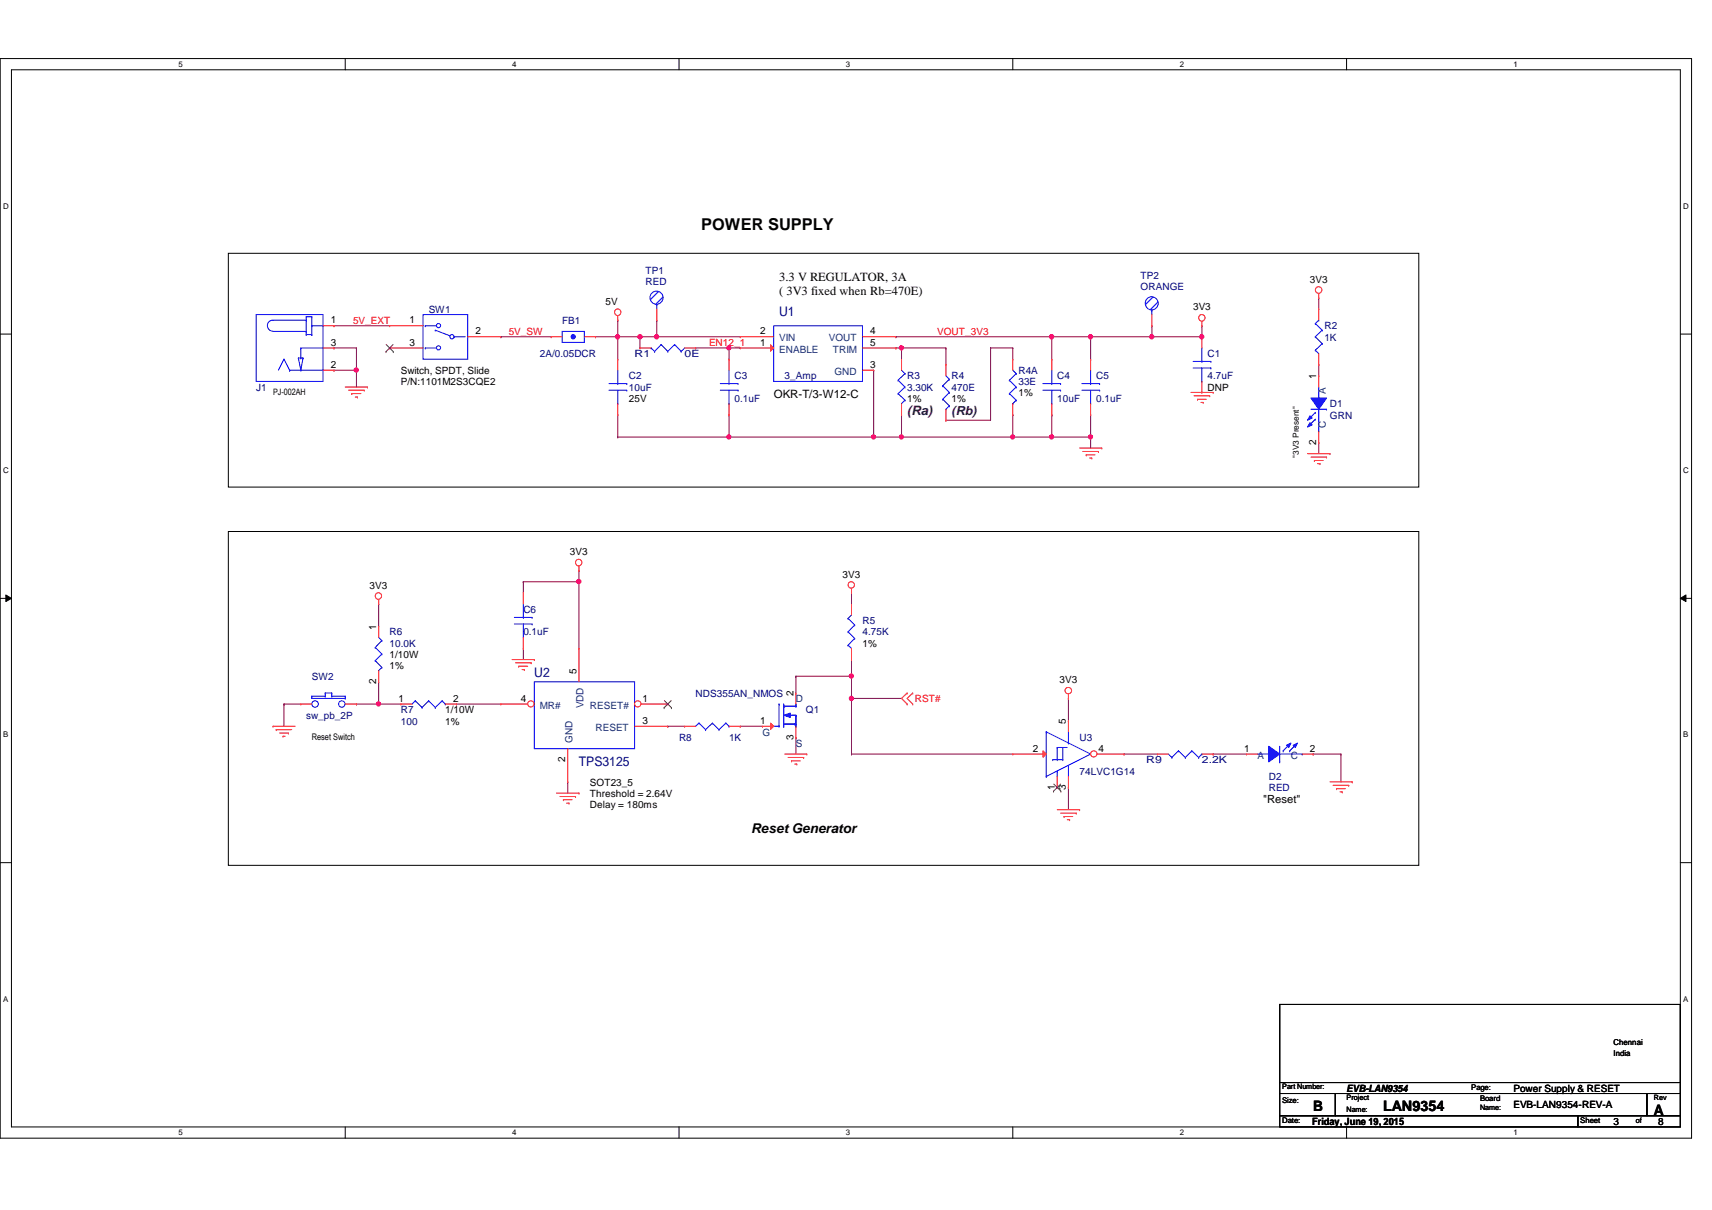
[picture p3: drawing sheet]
<svg xmlns="http://www.w3.org/2000/svg" width="297mm" height="210mm" viewBox="0 0 297 210" stroke-linecap="round" stroke-linejoin="round" font-family="sans-serif">
<path d="M0 10.2h293.5v187.2h-293.5zM2 12.1h289.5v183.4h-289.5z" fill="none" stroke="#000" stroke-width=".17"/>
<g fill="#fff">
<path d="M30.9 10.4h.8v1.5h-.8z"/>
<path d="M30.9 195.7h.8v1.5h-.8z"/>
</g>
<path d="M59.9 10.2v1.9M59.9 195.5v1.9" fill="none" stroke="#000" stroke-width=".17"/>
<g fill="#fff">
<path d="M88.9 10.4h.7v1.5h-.7z"/>
<path d="M88.9 195.7h.7v1.5h-.7z"/>
</g>
<path d="M117.8 10.2v1.9M117.8 195.5v1.9" fill="none" stroke="#000" stroke-width=".17"/>
<g fill="#fff">
<path d="M146.8 10.4h.7v1.5h-.7z"/>
<path d="M146.8 195.7h.7v1.5h-.7z"/>
</g>
<path d="M175.7 10.2v1.9M175.7 195.5v1.9" fill="none" stroke="#000" stroke-width=".17"/>
<g fill="#fff">
<path d="M204.7 10.4h.7v1.5h-.7z"/>
<path d="M204.7 195.7h.7v1.5h-.7z"/>
</g>
<path d="M233.6 10.2v1.9M233.6 195.5v1.9" fill="none" stroke="#000" stroke-width=".17"/>
<g fill="#fff">
<path d="M262.6 10.4h.8v1.5h-.8z"/>
<path d="M262.6 195.7h.8v1.5h-.8z"/>
<path d="M.5 35h1v1.5h-1z"/>
<path d="M292.1 35h.9v1.5h-.9z"/>
<path d="M.5 80.9h1v1.5h-1z"/>
<path d="M292.1 80.9h.9v1.5h-.9z"/>
</g>
<path d="M0 58h2M291.5 58h2" fill="none" stroke="#000" stroke-width=".17"/>
<g fill="#fff">
<path d="M.5 126.7h.9v1.5h-.9z"/>
<path d="M292.1 126.7h.8v1.5h-.8z"/>
</g>
<path d="M0 103.8h2M1 103.2l1 .6-1 .6zM291.5 103.8l1-.6v1.2zM291.5 103.8h2" fill="none" stroke="#000" stroke-width=".17"/>
<path d="M1 103.2l1 .6-1 .6zM291.5 103.8l1-.6v1.2z" fill="#000"/>
<g fill="#fff">
<path d="M.5 172.6h.9v1.5h-.9z"/>
<path d="M292.1 172.6h.8v1.5h-.8z"/>
</g>
<path d="M39.6 43.9h206.6v40.6h-206.6zM39.6 92.2h206.6v57.9h-206.6zM0 149.6h2M291.5 149.6h2" fill="none" stroke="#000" stroke-width=".17"/>
<path d="M86.9 58.4h.1M86.9 58.4h8.7M58 60.4h.1M58 64.2h.1M58 60.4h3.8M58 64.2h3.8M61.8 64.2h.1M61.8 60.4h.1M61.8 60.4v6.7M49.3 122.1h.1M49.3 122.1h2.9" fill="none" stroke="#800040" stroke-width=".17"/>
<circle cx="61.8" cy="64.2" r=".37" fill="#f0f"/>
<circle cx="61.8" cy="64.2" r=".37" fill="none" stroke="#f0f" stroke-width=".17"/>
<path d="M156.4 72h.1M156.4 72v3.8M182.5 75.8h.1M182.5 75.8h6.7" fill="none" stroke="#800040" stroke-width=".17"/>
<circle cx="189.2" cy="75.8" r=".37" fill="#f0f"/>
<circle cx="189.2" cy="75.8" r=".37" fill="none" stroke="#f0f" stroke-width=".17"/>
<circle cx="182.5" cy="75.8" r=".37" fill="#f0f"/>
<circle cx="182.5" cy="75.8" r=".37" fill="none" stroke="#f0f" stroke-width=".17"/>
<path d="M182.5 58.4h.1M182.5 58.4h6.7M182.5 72h.1M182.5 72v3.8M189.2 75.8h.1M189.2 75.8v1.9" fill="none" stroke="#800040" stroke-width=".17"/>
<circle cx="182.5" cy="58.4" r=".38" fill="#f0f"/>
<circle cx="182.5" cy="58.4" r=".38" fill="none" stroke="#f0f" stroke-width=".17"/>
<path d="M199.9 56.5h.1M199.9 56.5v1.9M228.8 51.7h.1M228.8 51.7v1.9M107.2 75.8h.1M107.2 75.8h19.3" fill="none" stroke="#800040" stroke-width=".17"/>
<circle cx="199.8" cy="58.4" r=".38" fill="#f0f"/>
<circle cx="199.8" cy="58.4" r=".38" fill="none" stroke="#f0f" stroke-width=".17"/>
<path d="M120.7 60.4h.1M120.7 60.4h5.8M126.5 72h.1M126.5 60.4h.1M126.5 60.4v1.9M126.5 72v3.8" fill="none" stroke="#800040" stroke-width=".17"/>
<circle cx="126.5" cy="60.3" r=".37" fill="#f0f"/>
<circle cx="126.5" cy="60.3" r=".37" fill="none" stroke="#f0f" stroke-width=".17"/>
<path d="M155.4 58.4h.1M155.4 58.4h27.1M126.5 75.8h.1M151.6 64.2h.1M151.6 64.2v11.6h-25.1M189.2 72h.1M189.2 72v3.8" fill="none" stroke="#800040" stroke-width=".17"/>
<circle cx="126.5" cy="75.8" r=".37" fill="#f0f"/>
<circle cx="126.5" cy="75.8" r=".37" fill="none" stroke="#f0f" stroke-width=".17"/>
<path d="M182.5 58.4h.1M182.5 58.4v3.9M189.2 58.4h.1M189.2 58.4h10.7" fill="none" stroke="#800040" stroke-width=".17"/>
<circle cx="189.2" cy="58.4" r=".38" fill="#f0f"/>
<circle cx="189.2" cy="58.4" r=".38" fill="none" stroke="#f0f" stroke-width=".17"/>
<path d="M151.6 75.8h.1M151.6 75.8h4.8" fill="none" stroke="#800040" stroke-width=".17"/>
<circle cx="151.6" cy="75.8" r=".37" fill="#f0f"/>
<circle cx="151.6" cy="75.8" r=".37" fill="none" stroke="#f0f" stroke-width=".17"/>
<path d="M189.2 58.4h.1M189.2 58.4v3.9M208.5 56.5h.1M208.5 56.5v1.9M156.4 60.4h.1M156.4 60.4v1.9" fill="none" stroke="#800040" stroke-width=".17"/>
<circle cx="156.4" cy="60.3" r=".37" fill="#f0f"/>
<circle cx="156.4" cy="60.3" r=".37" fill="none" stroke="#f0f" stroke-width=".17"/>
<path d="M175.7 75.8h.1M175.7 75.8h6.8" fill="none" stroke="#800040" stroke-width=".17"/>
<circle cx="175.7" cy="75.8" r=".37" fill="#f0f"/>
<circle cx="175.7" cy="75.8" r=".37" fill="none" stroke="#f0f" stroke-width=".17"/>
<path d="M199.9 58.4h.1M199.9 58.4h8.6" fill="none" stroke="#800040" stroke-width=".17"/>
<circle cx="208.5" cy="58.4" r=".38" fill="#f0f"/>
<circle cx="208.5" cy="58.4" r=".38" fill="none" stroke="#f0f" stroke-width=".17"/>
<path d="M107.2 58.4h.1M107.2 58.4h3.8M156.4 60.4h.1M156.4 60.4h7.7M164.1 60.4h.1M164.1 60.4v2.8" fill="none" stroke="#800040" stroke-width=".17"/>
<circle cx="111" cy="58.4" r=".38" fill="#f0f"/>
<circle cx="111" cy="58.4" r=".38" fill="none" stroke="#f0f" stroke-width=".17"/>
<circle cx="107.1" cy="58.4" r=".38" fill="#f0f"/>
<circle cx="107.1" cy="58.4" r=".38" fill="none" stroke="#f0f" stroke-width=".17"/>
<g fill="none" stroke="#800040" stroke-width=".17">
<path d="M103.3 58.4h.1M103.3 58.4h3.9M107.2 58.4h.1M107.2 55.5h.1M107.2 55.5v6.8M111 58.4h.1M111 58.4v2M114 58.4h.1M114 58.4h14.4M107.2 72h.1M107.2 72v3.8M126.5 60.4h.1"/>
<path d="M126.5 60.4h1.9M228.8 63.2h.1M228.8 63.2v2M65.7 104.8h.1M65.7 118.3h.1M65.7 104.8v3.8M65.7 118.3v3.8"/>
</g>
<circle cx="65.7" cy="122.1" r=".37" fill="#f0f"/>
<circle cx="65.7" cy="122.1" r=".37" fill="none" stroke="#f0f" stroke-width=".17"/>
<path d="M100.5 100.9h.1M100.5 100.9v11.6" fill="none" stroke="#800040" stroke-width=".17"/>
<circle cx="100.4" cy="100.9" r=".38" fill="#f0f"/>
<circle cx="100.4" cy="100.9" r=".38" fill="none" stroke="#f0f" stroke-width=".17"/>
<g fill="none" stroke="#800040" stroke-width=".17">
<path d="M58 56.5h.1M58 56.5h9.6M228.8 76.8h.1M228.8 76.8v1.9M100.5 99h.1M100.5 99v1.9h-9.7M90.8 100.9h.1M90.8 112.5h.1M90.8 100.9v1.9M90.8 112.5v1.9M138.1 117.3h.1M138.1 117.3h9.6"/>
<path d="M49.3 122.1h.1M49.3 122.1v3.9M61.8 122.1h.1M61.8 122.1h7.8M65.7 122.1h.1M79.2 122.1h.1M79.2 122.1h7.7M98.5 135.6h.1M98.5 135.6v2M115.9 126h.1M115.9 126h2.9"/>
</g>
<circle cx="147.7" cy="117.3" r=".37" fill="#f0f"/>
<circle cx="147.7" cy="117.3" r=".37" fill="none" stroke="#f0f" stroke-width=".17"/>
<g fill="none" stroke="#800040" stroke-width=".17">
<path d="M138.1 117.3h.1M138.1 117.3v2.9M147.7 114.4h.1M147.7 114.4v2.9M138.1 127.9h.1M138.1 127.9v2.9M147.7 121.2h.1M147.7 130.8h.1M147.7 121.2v9.6M147.7 130.8h28M147.7 121.2h8.7M185.4 136.6h.1"/>
<path d="M185.4 121.2h.1M185.4 121.2v3.9M185.4 136.6v3.9M195 130.8h.1M195 130.8h5.8M210.5 130.8h.1M210.5 130.8h5.8M227.8 130.8h.1M227.8 130.8h4.9M232.7 130.8h.1M232.7 130.8v4.8"/>
</g>
<circle cx="147.7" cy="121.2" r=".38" fill="#f0f"/>
<circle cx="147.7" cy="121.2" r=".38" fill="none" stroke="#f0f" stroke-width=".17"/>
<g fill="none" stroke="#800040" stroke-width=".17">
<path d="M156.4 75.8h.1M164.1 72.9h.1M171.9 60.4h.1M171.9 60.4v12.5h-7.8M171.9 60.4h3.8M175.7 60.4h.1M175.7 72h.1M175.7 60.4v1.9M175.7 72v3.8h-19.3M147.7 102.8h.1M147.7 102.8v2M128.4 126h.1"/>
<path d="M128.4 126h3.9"/>
</g>
<circle cx="156.4" cy="75.8" r=".37" fill="#f0f"/>
<circle cx="156.4" cy="75.8" r=".37" fill="none" stroke="#f0f" stroke-width=".17"/>
<path d="M114 55.5h.1M114 55.5v2.9" fill="none" stroke="#800040" stroke-width=".17"/>
<circle cx="113.9" cy="58.4" r=".38" fill="#f0f"/>
<circle cx="113.9" cy="58.4" r=".38" fill="none" stroke="#f0f" stroke-width=".17"/>
<path d="M111 58.4h.1M111 58.4h3M155.4 60.4h.1M155.4 60.4h1M147.7 117.3h.1M147.7 117.3v3.9" fill="none" stroke="#800040" stroke-width=".17"/>
<g fill="none" stroke="#f00" stroke-width=".17">
<path d="M107.2 55.5h.1M107.2 54.8v.7M208.5 56.5h.1M208.5 55.8v.7M228.8 51.7h.1M228.8 50.9v.8M59.9 67.1h3.9M60.5 67.7h2.7M61 68.3h.1M61 68.3h1.6M61.6 68.9h.4M62 68.9h.1"/>
<path d="M63.2 67.7h.1M63.8 67.1h.1M187.3 77.7h3.9M187.9 78.3h2.7M188.5 78.9h.1M188.5 78.9h1.5M189.1 79.5h.3M189.4 79.5h.1M190.6 78.3h.1M191.2 77.7h.1M206.6 68.1h3.9M207.2 68.7h2.7"/>
<path d="M207.8 69.3h.1M207.8 69.3h1.5M208.4 69.8h.3M208.7 69.8h.1M209.9 68.7h.1M210.5 68.1h.1M226.9 78.7h3.9M227.5 79.3h2.7M228 79.9h.1M228 79.9h1.6M230.2 79.3h.1M230.8 78.7h.1"/>
<path d="M100.5 99h.1M100.5 98.2v.8M228.6 80.4h.4M229 80.4h.1M65.7 104.8h.1M65.7 104v.8M88.9 114.4h3.8M89.4 115h2.8M90 115.6h.1M90 115.6h1.6M90.6 116.2h.4M91 116.2h.1"/>
<path d="M92.2 115h.1M92.7 114.4h.1M147.7 102.8h.1M147.7 102.1v.7M47.4 126h.1M47.4 126h3.8M47.9 126.6h.1M47.9 126.6h2.7M48.5 127.2h1.5M49.1 127.7h.1M49.1 127.7h.4M50 127.2h.1"/>
<path d="M96.6 137.6h3.9M97.2 138.2h2.7M97.7 138.7h.1M97.7 138.7h1.6M98.3 139.3h.4M98.7 139.3h.1M99.9 138.2h.1M100.5 137.6h.1M136.1 130.8h3.9M136.7 131.4h2.7M137.3 132h.1M137.3 132h1.5"/>
<path d="M137.9 132.5h.4M138.3 132.5h.1M139.4 131.4h.1M140 130.8h.1M157.4 120.2h.1M157.4 122.1h.1M157.4 120.2l-1 1 1 .9M158.4 122.1h.1M158.4 120.2h.1M158.4 120.2l-1 1 1 .9M185.4 121.2h.1M185.4 120.4v.8"/>
<path d="M230.8 135.6h3.8M231.3 136.2h2.7M231.9 136.8h.1M231.9 136.8h1.5M232.5 137.4h.4M232.9 137.4h.1M234 136.2h.1M234.6 135.6h.1M183.4 140.5h3.9M184 141.1h2.7M184.6 141.6h.1M184.6 141.6h1.5"/>
<path d="M185.2 142.2h.4M185.6 142.2h.1M186.7 141.1h.1M187.3 140.5h.1"/>
<circle cx="107.2" cy="54.2" r=".56"/>
<circle cx="208.5" cy="55.1" r=".56"/>
<circle cx="228.8" cy="50.3" r=".57"/>
<circle cx="100.4" cy="97.6" r=".56"/>
<circle cx="65.6" cy="103.4" r=".56"/>
<circle cx="147.7" cy="101.5" r=".56"/>
<circle cx="185.4" cy="119.8" r=".56"/>
</g>
<path d="M222 174.2h69.5v13.6h-69.5zM222 193.5h51.8v2h-51.8zM222 189.7h9.7v3.8h-9.7zM222 187.8h69.5v1.9h-69.5zM231.7 189.7h54v3.8h-54zM273.8 193.5h17.7v2h-17.7zM285.7 189.7h5.8v3.8h-5.8z" fill="none" stroke="#000" stroke-width=".17"/>
<path d="M92.7 118.3h17.4v11.6h-17.4z" fill="none" stroke="#00f" stroke-width=".17"/>
<circle cx="110.7" cy="122.1" r=".55" fill="#fff"/>
<g fill="none" stroke="#f00" stroke-width=".17">
<path d="M98.5 135.6h.1M98.5 129.9v5.7M110.1 126h5.8M111.2 122.1h4.7M115.9 122.1h.1M115.9 126h.1"/>
<circle cx="110.7" cy="122.1" r=".55"/>
</g>
<path d="M115.2 122.8h.1M115.3 121.5l1.2 1.3M116.5 121.5l-1.3 1.3M116.5 122.8h.1" fill="none" stroke="#804000" stroke-width=".17"/>
<circle cx="92.1" cy="122.1" r=".55" fill="#fff"/>
<g fill="none" stroke="#f00" stroke-width=".17">
<path d="M100.5 112.5h.1M100.5 112.5v5.8M86.9 122.1h.1M86.9 122.1h4.7"/>
<circle cx="92.1" cy="122.1" r=".55"/>
</g>
<path d="M199.9 53.8h.1M199.9 53.8v.8" fill="none" stroke="#00f" stroke-width=".17"/>
<circle cx="199.8" cy="52.6" r="1.14" fill="#fff"/>
<circle cx="199.8" cy="52.6" r="1.14" fill="#00f"/>
<g fill="none" stroke="#00f" stroke-width=".17">
<path d="M218.2 130.8h1.9M220.1 130.8h.1M222 132.2h.1M222 129.5v2.7M222 130.8h3.9M225.9 130.8h.1"/>
<circle cx="199.8" cy="52.6" r="1.14"/>
</g>
<path d="M199.9 56.5h.1M199.9 54.6v1.9" fill="none" stroke="#f00" stroke-width=".17"/>
<path d="M220.1 129.5l1.9 1.3-1.9 1.4z" fill-rule="evenodd" fill="#00f"/>
<path d="M220.1 129.5l1.9 1.3-1.9 1.4z" fill="none" stroke="#00f" stroke-width=".17"/>
<path d="M224.4 129.3l.7-.4-.4 .8z" fill-rule="evenodd" fill="#00f"/>
<path d="M224.4 129.3l.7-.4-.4 .8z" fill="none" stroke="#00f" stroke-width=".17"/>
<path d="M223.2 129.3l.8-.4-.4 .8z" fill-rule="evenodd" fill="#00f"/>
<g fill="none" stroke="#00f" stroke-width=".17">
<path d="M134.2 126h1M135.2 126h.1M135.2 122.1h.1M135.2 122.1v3.9M136 126h.1M136 122.5h.1M136 122.1v3.9M136 122.5h2.1M136 125.6h2.1M136.1 122.5h.1M136.9 124.1h1.2M137.9 125.6h.1"/>
<path d="M138.1 122.5h.1M138.1 124.1h.1M138.1 126h.1M138.1 125.6h.1M138.1 122.1v.4M138.1 124.1v1.9M222.6 130.3h.1M223.2 129.3l.8-.4-.4 .8zM223.8 130.3h.1M223.8 129.1l-1.2 1.2M225 129.1l-1.2 1.2"/>
</g>
<path d="M216.3 130.8h.1M216.3 130.8h1.9M225.9 130.8h1.9M227.8 130.8h.1" fill="none" stroke="#f00" stroke-width=".17"/>
<path d="M136 124.1l1.1-.4v.8z" fill="#00f"/>
<path d="M136 124.1l1.1-.4v.8z" fill="none" stroke="#00f" stroke-width=".17"/>
<path d="M133.7 125.4l.5 .6-.5 .5z" fill="#f00"/>
<g fill="none" stroke="#f00" stroke-width=".17">
<path d="M128.4 58.4h.1M128.4 58.4h5.8M149.6 64.2h2M151.6 64.2h.1M189.2 62.3h.1M189.2 72h.1M189.2 62.3v1.9M189.2 70v2M147.7 104.8h.1M147.7 114.4h.1M147.7 104.8v1.9M147.7 112.5v1.9"/>
<path d="M132.3 126h.1M132.3 126h1.9M133.7 125.4l.5 .6-.5 .5zM138.1 127.9h.1M138.1 120.2h.1M138.1 120.2v1.9M138.1 126v1.9"/>
</g>
<g fill="none" stroke="#00f" stroke-width=".17">
<path d="M134.2 56.5h15.4v9.7h-15.4zM187.7 66.5h3.1M187.7 67.7h3.1M189.2 70h.1M189.2 66.5h.1M189.2 64.2v2.3M189.2 67.7v2.3M190.8 66.5h.1M190.8 67.7h.1M147.1 107.3h.1M147.1 109.6h.1M147.1 111.9h.1"/>
<path d="M147.1 107.3l1.2 1.1M147.1 109.6l1.2 1.1M147.1 111.9l.6 .6M147.7 112.5h.1M147.7 106.7l-.6 .6M148.3 108.4h.1M148.3 110.7h.1M148.3 108.4l-1.2 1.2M148.3 110.7l-1.2 1.2"/>
</g>
<path d="M133.7 59.8l.5 .6-.5 .5z" fill="#f00"/>
<g fill="none" stroke="#f00" stroke-width=".17">
<path d="M56 56.5h2M58 56.5h.1M133.7 59.8l.5 .6-.5 .5zM149.6 58.4h5.8M155.4 58.4h.1M56 60.4h2M56 64.2h2M58 64.2h.1M58 60.4h.1M128.4 60.4h.1M128.4 60.4h5.8M149.6 60.4h5.8"/>
<path d="M155.4 60.4h.1"/>
</g>
<g fill="none" stroke="#00f" stroke-width=".17">
<path d="M44.4 54.6h11.6v11.6h-11.6zM47.4 57.5h5.7M53.1 55.5h-5.7a.95 .95 0 0 0-1 1 .95 .95 0 0 0 .9 .9M53.1 55.5h.1M53.1 58h.1M53.1 57.5h.1M53.1 58h1M54.1 56.5h.1M54.1 58h.1M54.1 54.9h.1M54.1 56.5h1.9M54.1 54.9h-1v3.1"/>
<path d="M54.1 54.9v3.1M49.3 62.3h.1M49.3 62.3l-1 1.9M49.3 62.3l.9 1.9M50.2 64.2h.1M50.2 64.2h5.8M51.8 62.1h.1M51.8 62.1l.4 2.1M51.8 62.1h.8M52.2 60.4h.1M52.2 62.1h.1M52.2 64.2h.1"/>
<path d="M52.2 60.4h3.8M52.2 60.4v1.7M52.6 62.1h.1M52.6 62.1l-.4 2.1M227.5 71h2.7M228.8 69h.1M228.8 74.8h.1M228.8 67.1v1.9M228.8 71v3.8M230.2 71h.1"/>
</g>
<path d="M227.5 69h2.7l-1.4 2z" fill-rule="evenodd" fill="#00f"/>
<path d="M227.5 69h2.7l-1.4 2z" fill="none" stroke="#00f" stroke-width=".17"/>
<path d="M227.3 73.3l.4 .4-.8 .4z" fill-rule="evenodd" fill="#00f"/>
<path d="M227.3 73.3l.4 .4-.8 .4z" fill="none" stroke="#00f" stroke-width=".17"/>
<path d="M227.3 72.1l.4 .4-.8 .4z" fill-rule="evenodd" fill="#00f"/>
<g fill="none" stroke="#00f" stroke-width=".17">
<path d="M97.5 57.5h3.9v1.9h-3.9zM114.7 59.8h.1M114.7 59.8l1.2 1.2M114.7 59.8l-1.1 1.2M117 59.8h.1M117 59.8l1.2 1.2M117 59.8l-1.1 1.2M228.2 58.4h.1M228.2 56.1h.1M228.2 58.4l1.2 1.2M228.2 56.1l1.2 1.2M228.8 55.5h.1"/>
<path d="M228.8 55.5l-.6 .6M229.4 59.6h.1M229.4 57.3h.1M229.4 59.6l-1.2 1.1M229.4 57.3l-1.2 1.1M113 60.4h.1M113 60.4l.6 .6M113.6 61h.1M115.9 61h.1M118.2 61h.1M118.8 60.4l-.6 .6M227.3 72.1l.4 .4-.8 .4z"/>
<path d="M228.2 71.5h.1M228.2 72.7h.1M228.2 60.7h.1M228.2 71.5l-1.1 1.2M228.2 72.7l-1.1 1.2M228.2 60.7l.6 .6M89.2 107.1h3.1M89.2 108.2h3.1M90.8 110.6h.1M90.8 107.1h.1M90.8 104.8v2.3M90.8 108.2v2.4"/>
<path d="M92.3 107.1h.1M92.3 108.2h.1"/>
</g>
<g fill="none" stroke="#f00" stroke-width=".17">
<path d="M228.8 53.6h.1M228.8 53.6v1.9M111 60.4h.1M111 60.4h2M118.8 60.4h1.9M120.7 60.4h.1M228.8 65.2h.1M228.8 76.8h.1M228.8 63.2h.1M228.8 61.3v1.9M228.8 65.2v1.9M228.8 74.8v2"/>
<path d="M90.8 102.8h.1M90.8 112.5h.1M90.8 102.8v2M90.8 110.6v1.9"/>
</g>
<circle cx="99.4" cy="58.4" r=".38" fill="#00f"/>
<g fill="none" stroke="#00f" stroke-width=".17">
<path d="M114 52.8h.1M114 52.8v.8M105.7 66.5h3.1M105.7 67.7h3.1M107.2 70h.1M107.2 66.5h.1M107.2 64.2v2.3M107.2 67.7v2.3M108.8 66.5h.1M108.8 67.7h.1M155.8 66h.1M155.8 68.3h.1"/>
<path d="M155.8 66l1.2 1.1M155.8 68.3l1.2 1.1M156.4 70h.1M156.4 64.2l.6 .6M157 64.8h.1M157 67.1h.1M157 69.4h.1M157 64.8l-1.2 1.2M157 67.1l-1.2 1.2M157 69.4l-.6 .6M175.1 66h.1M175.1 68.3h.1"/>
<path d="M175.1 66l1.2 1.1M175.1 68.3l1.2 1.1M175.7 70h.1M175.7 64.2l.6 .6M176.3 64.8h.1M176.3 67.1h.1M176.3 69.4h.1M176.3 64.8l-1.2 1.2M176.3 67.1l-1.2 1.2M176.3 69.4l-.6 .6M207 62.7h3.1M207 63.8h3.1"/>
<path d="M208.5 66.2h.1M208.5 62.7h.1M208.5 60.4v2.3M208.5 63.8v2.4M210.1 62.7h.1M210.1 63.8h.1"/>
<circle cx="99.4" cy="58.4" r=".38"/>
</g>
<g fill="none" stroke="#f00" stroke-width=".17">
<path d="M95.6 58.4h.1M95.6 58.4h1.9M101.4 58.4h1.9M103.3 58.4h.1M208.5 58.4h.1M208.5 58.4v2M107.2 62.3h.1M107.2 72h.1M107.2 62.3v1.9M107.2 70v2M156.4 62.3h.1M156.4 72h.1"/>
<path d="M156.4 62.3v1.9M156.4 70v2M175.7 62.3h.1M175.7 72h.1M175.7 62.3v1.9M175.7 70v2M208.5 68.1h.1M208.5 66.2v1.9"/>
</g>
<circle cx="113.9" cy="51.6" r="1.14" fill="#fff"/>
<circle cx="113.9" cy="51.6" r="1.14" fill="#00f"/>
<g fill="none" stroke="#00f" stroke-width=".17">
<path d="M125 66.5h3.1M125 67.7h3.1M126.5 70h.1M126.5 66.5h.1M126.5 64.2v2.3M126.5 67.7v2.3M128.1 66.5h.1M128.1 67.7h.1M180.9 66.5h3.1M180.9 67.7h3.1M182.5 70h.1M182.5 66.5h.1"/>
<path d="M182.5 64.2v2.3M182.5 67.7v2.3M184 66.5h.1M184 67.7h.1M65.1 112.3h.1M65.1 114.6h.1M65.1 112.3l1.1 1.2M65.1 114.6l1.1 1.2M65.7 116.3h.1M65.7 110.6l.5 .5M66.2 111.1h.1M66.2 113.5h.1"/>
<path d="M66.2 115.8h.1M66.2 111.1l-1.1 1.2M66.2 113.5l-1.1 1.1M66.2 115.8l-.5 .5M54.1 120.8h.1M54.1 120.8v.4h5.8M54.1 120.8h2.3M56.4 120.2h.1M56.4 120.8h.1M56.4 120.2h1.2M56.4 120.2v.6M57.6 120.8h.1"/>
<path d="M57.6 120.2h.1M57.6 120.8h2.3M57.6 120.2v.6M59.9 121.2h.1M59.9 120.8h.1M59.9 120.8v.4M72 121.6h.1M72 121.6l-.5 .5M72 121.6l1.2 1.1M73.2 122.7h.1M74.4 121.6h.1M74.4 121.6l1.1 1.1"/>
<path d="M74.4 121.6l-1.2 1.1M75.5 122.7h.1M76.7 121.6h.1M76.7 121.6l.6 .5M76.7 121.6l-1.2 1.1M77.3 122.1h.1M121.3 125.4h.1M121.3 125.4l-.6 .6M121.3 125.4l1.1 1.2M122.4 126.6h.1M123.6 125.4h.1M123.6 125.4l-1.2 1.2"/>
<path d="M123.6 125.4l1.2 1.2M124.8 126.6h.1M125.9 125.4h.1M125.9 125.4l-1.1 1.2M125.9 125.4l.6 .6M126.5 126h.1M181.5 134.7h.1M181.5 127h.1M181.5 127v7.7M181.5 127l7.7 3.8M182.7 131.8h.1M182.7 131.8h1.7"/>
<path d="M183.4 129.7h.1M183.4 131.8h.1M183.4 133.7h.1M183.4 129.7h1.8M183.4 129.7v2.1M183.4 133.7v1M184.4 131.8h.1M184.4 129.7v2.1M185.4 128.9h.1M185.4 132.8h.1M185.4 127v1.9M185.4 132.8v1.9"/>
<path d="M189.2 130.8h.1M189.2 130.8l-7.7 3.9M202.7 130.8l.6 .6M203.3 131.4h.1M204.5 130.3h.1M204.5 130.3l-1.2 1.1M204.5 130.3l1.2 1.1M205.7 131.4h.1M206.8 130.3h.1M206.8 130.3l-1.1 1.1M206.8 130.3l1.2 1.1M208 131.4h.1"/>
<path d="M208.5 130.8h.1M208.5 130.8l-.5 .6"/>
<circle cx="113.9" cy="51.6" r="1.14"/>
<circle cx="54.7" cy="122.1" r=".56"/>
<circle cx="59.3" cy="122.1" r=".56"/>
</g>
<g fill="none" stroke="#f00" stroke-width=".17">
<path d="M114 55.5h.1M114 53.6v1.9M126.5 62.3h.1M126.5 72h.1M126.5 62.3v1.9M126.5 70v2M182.5 62.3h.1M182.5 72h.1M182.5 62.3v1.9M182.5 70v2M65.7 108.6h.1M65.7 118.3h.1"/>
<path d="M65.7 108.6v2M65.7 116.3v2M52.2 122.1h.1M52.2 122.1h1.9M59.9 122.1h1.9M61.8 122.1h.1M69.6 122.1h.1M69.6 122.1h1.9M77.3 122.1h1.9M79.2 122.1h.1M118.8 126h.1M118.8 126h1.9"/>
<path d="M126.5 126h1.9M128.4 126h.1M200.8 130.8h.1M200.8 130.8h1.9M208.5 130.8h2M210.5 130.8h.1"/>
</g>
<path d="M181 130.3l.5 .5-.5 .6z" fill="#f00"/>
<path d="M175.7 130.8h.1M175.7 130.8h5.8M181 130.3l.5 .5-.5 .6z" fill="none" stroke="#f00" stroke-width=".17"/>
<circle cx="189.8" cy="130.8" r=".55" fill="#fff"/>
<g fill="none" stroke="#f00" stroke-width=".17">
<path d="M67.6 56.5h.1M67.6 56.5h5.8M81.1 58.4h5.8M86.9 58.4h.1M67.6 60.4h.1M67.6 60.4h5.8M164.1 63.2h.1M164.1 72.9h.1M164.1 63.2v2M164.1 71v1.9M183.4 136.6h.1M183.4 134.7v1.9"/>
<path d="M185.4 125.1h.1M185.4 136.6h.1M185.4 125.1v1.9M185.4 134.7v1.9M190.4 130.8h4.6M195 130.8h.1"/>
<circle cx="189.8" cy="130.8" r=".55"/>
</g>
<path d="M67 59.8l1.2 1.2M68.2 59.8l-1.2 1.2M67 61h.1M68.2 61h.1M182.8 137.2h.1M182.8 136l1.3 1.2M184 136l-1.2 1.2M184.1 137.2h.1" fill="none" stroke="#804000" stroke-width=".17"/>
<g fill="none" stroke="#00f" stroke-width=".17">
<path d="M73.4 54.6h7.7v7.7h-7.7zM73.8 56.5h.1M73.8 56.5h1.9M75.5 57.3h.1M75.5 57.3l2.6 1M78.8 58.4h.1M78.8 58.4h1.9M73.8 60.4h.1M73.8 60.4h1.9M163.6 66.9h.1M163.6 69.3h.1M163.6 66.9l1.1 1.2"/>
<path d="M163.6 69.3l1.1 1.1M164.1 71h.1M164.1 65.2l.6 .6M164.7 65.8h.1M164.7 68.1h.1M164.7 70.4h.1M164.7 65.8l-1.1 1.1M164.7 68.1l-1.1 1.2M164.7 70.4l-.6 .6"/>
<circle cx="76.1" cy="56.5" r=".37"/>
<circle cx="78.4" cy="58.4" r=".38"/>
<circle cx="76.1" cy="60.3" r=".37"/>
</g>
<circle cx="61.8" cy="64.2" r=".37" fill="#f0f"/>
<circle cx="61.8" cy="64.2" r=".37" fill="none" stroke="#f0f" stroke-width=".17"/>
<circle cx="189.2" cy="75.8" r=".37" fill="#f0f"/>
<circle cx="189.2" cy="75.8" r=".37" fill="none" stroke="#f0f" stroke-width=".17"/>
<circle cx="182.5" cy="75.8" r=".37" fill="#f0f"/>
<circle cx="182.5" cy="75.8" r=".37" fill="none" stroke="#f0f" stroke-width=".17"/>
<circle cx="182.5" cy="58.4" r=".38" fill="#f0f"/>
<circle cx="182.5" cy="58.4" r=".38" fill="none" stroke="#f0f" stroke-width=".17"/>
<circle cx="199.8" cy="58.4" r=".38" fill="#f0f"/>
<circle cx="199.8" cy="58.4" r=".38" fill="none" stroke="#f0f" stroke-width=".17"/>
<circle cx="126.5" cy="60.3" r=".37" fill="#f0f"/>
<circle cx="126.5" cy="60.3" r=".37" fill="none" stroke="#f0f" stroke-width=".17"/>
<circle cx="126.5" cy="75.8" r=".37" fill="#f0f"/>
<circle cx="126.5" cy="75.8" r=".37" fill="none" stroke="#f0f" stroke-width=".17"/>
<circle cx="189.2" cy="58.4" r=".38" fill="#f0f"/>
<circle cx="189.2" cy="58.4" r=".38" fill="none" stroke="#f0f" stroke-width=".17"/>
<circle cx="151.6" cy="75.8" r=".37" fill="#f0f"/>
<circle cx="151.6" cy="75.8" r=".37" fill="none" stroke="#f0f" stroke-width=".17"/>
<circle cx="156.4" cy="60.3" r=".37" fill="#f0f"/>
<circle cx="156.4" cy="60.3" r=".37" fill="none" stroke="#f0f" stroke-width=".17"/>
<circle cx="175.7" cy="75.8" r=".37" fill="#f0f"/>
<circle cx="175.7" cy="75.8" r=".37" fill="none" stroke="#f0f" stroke-width=".17"/>
<circle cx="208.5" cy="58.4" r=".38" fill="#f0f"/>
<circle cx="208.5" cy="58.4" r=".38" fill="none" stroke="#f0f" stroke-width=".17"/>
<circle cx="111" cy="58.4" r=".38" fill="#f0f"/>
<circle cx="111" cy="58.4" r=".38" fill="none" stroke="#f0f" stroke-width=".17"/>
<circle cx="107.1" cy="58.4" r=".38" fill="#f0f"/>
<circle cx="107.1" cy="58.4" r=".38" fill="none" stroke="#f0f" stroke-width=".17"/>
<circle cx="65.7" cy="122.1" r=".37" fill="#f0f"/>
<circle cx="65.7" cy="122.1" r=".37" fill="none" stroke="#f0f" stroke-width=".17"/>
<circle cx="100.4" cy="100.9" r=".38" fill="#f0f"/>
<circle cx="100.4" cy="100.9" r=".38" fill="none" stroke="#f0f" stroke-width=".17"/>
<circle cx="147.7" cy="117.3" r=".37" fill="#f0f"/>
<circle cx="147.7" cy="117.3" r=".37" fill="none" stroke="#f0f" stroke-width=".17"/>
<circle cx="147.7" cy="121.2" r=".38" fill="#f0f"/>
<circle cx="147.7" cy="121.2" r=".38" fill="none" stroke="#f0f" stroke-width=".17"/>
<circle cx="156.4" cy="75.8" r=".37" fill="#f0f"/>
<circle cx="156.4" cy="75.8" r=".37" fill="none" stroke="#f0f" stroke-width=".17"/>
<circle cx="113.9" cy="58.4" r=".38" fill="#f0f"/>
<circle cx="113.9" cy="58.4" r=".38" fill="none" stroke="#f0f" stroke-width=".17"/>
<text font-size="2.8" x="121.7" y="39.8">POWER SUPPLY</text>
<g font-size="2.5">
<text x="227.8" y="192.8">B</text>
<text x="240" y="192.8">LAN9354</text>
<text x="286.9" y="193.4">A</text>
</g>
<g font-size="2.3" fill="#000080">
<text x="135.2" y="54.7">U1</text>
<text x="92.7" y="117.5">U2</text>
<text x="100.5" y="132.9">TPS3125</text>
</g>
<text font-size="2.3" x="130.3" y="144.6">Reset Generator</text>
<g font-size="2.2">
<text x="135.2" y="48.8">3.3 V REGULATOR, 3A</text>
<text x="135.2" y="51.1">( 3V3 fixed when Rb=470E)</text>
</g>
<g font-size="2.2" fill="#400040">
<text x="157.4" y="72.1">(Ra)</text>
<text x="165.1" y="72">(Rb)</text>
</g>
<text font-size="2" x="134.2" y="69">OKR-T/3-W12-C</text>
<text font-size="1.9" x="219.2" y="139.4">&quot;Reset&quot;</text>
<g font-size="1.7" fill="#000080">
<text x="112" y="47.5">TP1</text>
<text x="112" y="49.4">RED</text>
<text x="197.9" y="48.5">TP2</text>
<text x="197.9" y="50.4">ORANGE</text>
<text x="74.4" y="54.3">SW1</text>
<text x="97.5" y="56.2">FB1</text>
<text x="229.8" y="57.1">R2</text>
<text x="229.8" y="59.1">1K</text>
<text x="93.7" y="62">2A/0.05DCR</text>
<text x="109.1" y="65.8">C2</text>
<text x="110.1" y="62">R1</text>
<text x="118.8" y="62">0E</text>
<text x="127.5" y="65.8">C3</text>
<text x="136.1" y="65.8">3_Amp</text>
<text x="157.4" y="65.8">R3</text>
<text x="165.1" y="65.8">R4</text>
<text x="176.7" y="64.9">R4A</text>
<text x="183.4" y="65.8">C4</text>
<text x="190.2" y="65.8">C5</text>
<text x="209.5" y="62">C1</text>
<text x="209.5" y="65.8">4.7uF</text>
<text x="44.4" y="67.8">J1</text>
<text x="109.1" y="67.8">10uF</text>
<text x="127.5" y="69.7">0.1uF</text>
<text x="157.4" y="67.8">3.30K</text>
<text x="165.1" y="67.8">470E</text>
<text x="176.7" y="66.8">33E</text>
<text x="183.4" y="69.7">10uF</text>
<text x="190.2" y="69.7">0.1uF</text>
<text x="230.8" y="70.7">D1</text>
<text x="230.8" y="72.6">GRN</text>
<text x="90.8" y="106.4">C6</text>
<text x="67.6" y="110.2">R6</text>
<text x="67.6" y="112.2">10.0K</text>
<text x="90.8" y="110.2">0.1uF</text>
<text x="149.6" y="108.3">R5</text>
<text x="149.6" y="110.2">4.75K</text>
<text x="54.1" y="117.9">SW2</text>
<text x="53.1" y="124.7">sw_pb_2P</text>
<text x="69.6" y="123.7">R7</text>
<text x="69.6" y="125.7">100</text>
<text x="120.7" y="120.9">NDS355AN_NMOS</text>
<text x="139.8" y="123.7">Q1</text>
<text x="117.8" y="128.6">R8</text>
<text x="126.5" y="128.6">1K</text>
<text x="187.3" y="128.6">U3</text>
<text x="187.3" y="134.4">74LVC1G14</text>
<text x="198.9" y="132.4">R9</text>
<text x="208.5" y="132.4">2.2K</text>
<text x="220.1" y="135.3">D2</text>
<text x="220.1" y="137.2">RED</text>
</g>
<g font-size="1.7">
<text x="105.1" y="52.9">5V</text>
<text x="207" y="53.8">3V3</text>
<text x="227.3" y="49">3V3</text>
<text x="57.4" y="56.1">1</text>
<text x="57.4" y="59.9">3</text>
<text x="71.1" y="59.9">3</text>
<text x="71.1" y="56.1">1</text>
<text x="82.5" y="58">2</text>
<text x="131.9" y="58">2</text>
<text x="131.9" y="59.9">1</text>
<text x="151" y="59.9">5</text>
<text x="151" y="58">4</text>
<text x="57.4" y="63.8">2</text>
<text x="69.6" y="64.9">Switch, SPDT, Slide</text>
<text x="151" y="63.8">3</text>
<text x="228.4" y="65.8" transform="rotate(-90 228.4 65.8)">1</text>
<text x="69.6" y="66.8">P/N:1101M2S3CQE2</text>
<text x="109.1" y="69.7">25V</text>
<text x="157.4" y="69.7">1%</text>
<text x="165.1" y="69.7">1%</text>
<text x="176.7" y="68.7">1%</text>
<text x="209.5" y="67.8">DNP</text>
<text x="228.4" y="77.2" transform="rotate(-90 228.4 77.2)">2</text>
<text x="98.9" y="96.4">3V3</text>
<text x="146.2" y="100.2">3V3</text>
<text x="64.1" y="102.1">3V3</text>
<text x="65.3" y="109.2" transform="rotate(-90 65.3 109.2)">1</text>
<text x="149.6" y="112.2">1%</text>
<text x="65.3" y="118.7" transform="rotate(-90 65.3 118.7)">2</text>
<text x="67.6" y="114.1">1/10W</text>
<text x="67.6" y="116">1%</text>
<text x="100" y="116.9" transform="rotate(-90 100 116.9)">5</text>
<text x="183.9" y="118.5">3V3</text>
<text x="69.2" y="121.7">1</text>
<text x="77.3" y="123.7">1/10W</text>
<text x="77.3" y="125.7">1%</text>
<text x="78.6" y="121.7">2</text>
<text x="90.4" y="121.7">4</text>
<text x="111.5" y="121.7">1</text>
<text x="111.5" y="125.6">3</text>
<text x="131.9" y="125.6">1</text>
<text x="137.7" y="120.8" transform="rotate(-90 137.7 120.8)">2</text>
<text x="185" y="125.6" transform="rotate(-90 185 125.6)">5</text>
<text x="137.7" y="128.3" transform="rotate(-90 137.7 128.3)">3</text>
<text x="179.2" y="130.4">2</text>
<text x="190.6" y="130.4">4</text>
<text x="215.9" y="130.4">1</text>
<text x="227.3" y="130.4">2</text>
<text x="98.1" y="132.2" transform="rotate(-90 98.1 132.2)">2</text>
<text x="102.4" y="136.3">SOT23_5</text>
<text x="183" y="137" transform="rotate(-90 183 137)">1</text>
<text x="185" y="137" transform="rotate(-90 185 137)">3</text>
<text x="102.4" y="138.2">Threshold = 2.64V</text>
<text x="102.4" y="140.2">Delay = 180ms</text>
<text x="233.6" y="189.4">EVB-LAN9354</text>
<text x="262.6" y="189.4">Power Supply &amp; RESET</text>
<text x="227.7" y="195.2">Friday, June 19, 2015</text>
<text x="262.6" y="192.3">EVB-LAN9354-REV-A</text>
<text x="279.9" y="195.2">3</text>
<text x="287.7" y="195.2">8</text>
</g>
<g font-size="1.7" fill="#f00">
<text x="61.3" y="56.1">5V_EXT</text>
<text x="88.3" y="58">5V_SW</text>
<text x="123" y="60">EN12_1</text>
<text x="162.6" y="58">VOUT_3V3</text>
<text x="158.7" y="121.8">RST#</text>
</g>
<g font-size="1.7" fill="#004080">
<text x="135.2" y="59.2">VIN</text>
<text x="143.8" y="59.2">VOUT</text>
<text x="135.2" y="61.2">ENABLE</text>
<text x="144.5" y="61.2">TRIM</text>
<text x="144.8" y="65">GND</text>
<text x="230" y="68.3" transform="rotate(-90 230 68.3)">A</text>
<text x="230" y="74.3" transform="rotate(-90 230 74.3)">C</text>
<text x="93.7" y="122.9">MR#</text>
<text x="101.3" y="122.9" transform="rotate(-90 101.3 122.9)">VDD</text>
<text x="102.4" y="122.9">RESET#</text>
<text x="138.1" y="121.8">D</text>
<text x="99.3" y="128.9" transform="rotate(-90 99.3 128.9)">GND</text>
<text x="103.3" y="126.8">RESET</text>
<text x="132.3" y="127.6">G</text>
<text x="138.1" y="129.5">S</text>
<text x="218.2" y="131.7">A</text>
<text x="224" y="131.7">C</text>
</g>
<text font-size="1.6" x="54.1" y="128.4">Reset Switch</text>
<text font-size="1.5" x="47.4" y="68.6">PJ-002AH</text>
<g font-size="1.4">
<text x="30.9" y="11.6">5</text>
<text x="88.9" y="11.6">4</text>
<text x="146.8" y="11.6">3</text>
<text x="204.7" y="11.6">2</text>
<text x="262.6" y="11.6">1</text>
<text x=".5" y="36.2">D</text>
<text x="292.1" y="36.2">D</text>
<text x=".5" y="82.1">C</text>
<text x="225.3" y="79.5" transform="rotate(-90 225.3 79.5)">&quot;3V3 Present&quot;</text>
<text x="292.1" y="82.1">C</text>
<text x=".5" y="127.9">B</text>
<text x="292.1" y="127.9">B</text>
<text x=".5" y="173.8">A</text>
<text x="292.1" y="173.8">A</text>
<text x="279.9" y="181.4">Chennai</text>
<text x="279.9" y="183.1">India</text>
<text x="222.5" y="191.3">Size:</text>
<text x="255.3" y="189">Page:</text>
<text x="256.8" y="190.9">Board</text>
<text x="30.9" y="196.9">5</text>
<text x="88.9" y="196.9">4</text>
<text x="146.8" y="196.9">3</text>
<text x="204.7" y="196.9">2</text>
<text x="222.5" y="194.8">Date:</text>
<text x="262.6" y="196.9">1</text>
<text x="274.2" y="194.8">Sheet</text>
</g>
<g font-size="1.3">
<text x="222.5" y="189">Part Number:</text>
<text x="233.6" y="190.9">Project</text>
<text x="286.9" y="190.9">Rev</text>
<text x="233.6" y="192.8">Name:</text>
<text x="256.8" y="192.6">Name:</text>
<text x="283.8" y="194.7">of</text>
</g>
</svg>
